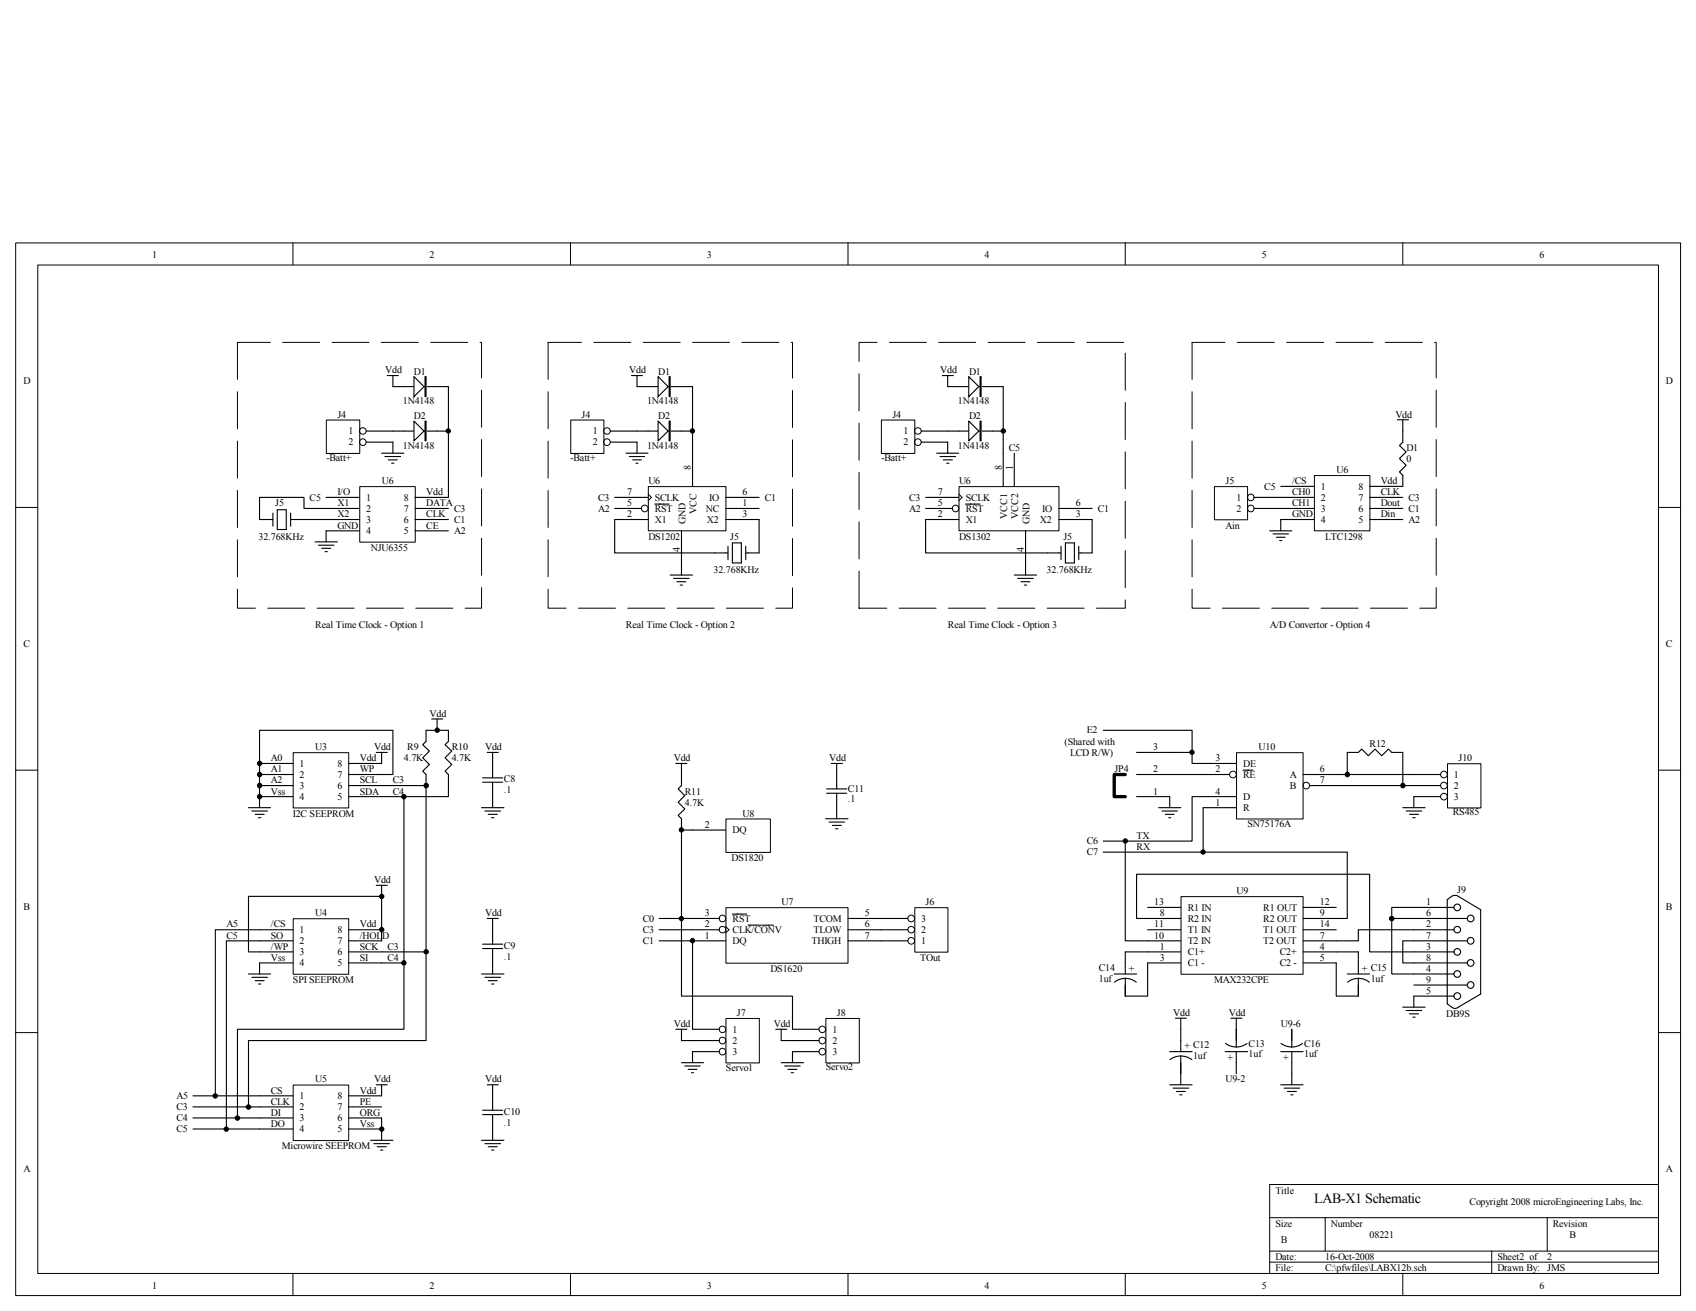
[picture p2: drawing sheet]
<svg xmlns="http://www.w3.org/2000/svg" width="279mm" height="216mm" viewBox="0 0 279 216" stroke-linecap="round" stroke-linejoin="round" font-family="sans-serif">
<g fill="none" stroke="#000" stroke-width=".16">
<path d="M48.3 40v3.6M94 40v3.6M139.7 40v3.6M185.4 40v3.6M231.1 40v3.6M2.6 40h274.3v173.4h-274.3zM6.2 43.6h267v166.1h-267zM2.5 83.6h3.7M273.2 83.6h3.6M2.5 126.8h3.7M273.2 126.8h3.6M2.5 170.1h3.7"/>
<path d="M273.2 170.1h3.6M273.2 195.1h-64v14.6M48.3 209.7v3.6M94 209.7v3.6M139.7 209.7v3.6M185.4 209.7v3.6M209.2 200.5h64M209.2 206h64M209.2 207.9h64M218.3 200.5v5.5M231.1 209.7v3.6M245.7 206v3.7"/>
<path d="M254.9 200.5v5.5"/>
</g>
<path d="M194.6 147.7h20.1v12.7h-20.1z" fill="#fff"/>
<path d="M194.6 147.7h20.1v12.7h-20.1z" fill="none" stroke="#000" stroke-width=".16"/>
<path d="M189.1 149.4h5.4M189.1 151.3h5.4M189.1 153.1h5.4M189.1 154.9h5.4M189.1 156.8h5.4M189.1 158.6h5.4M214.7 149.4h5.4M214.7 151.3h5.4M214.7 153.1h5.4M214.7 154.9h5.4M214.7 156.8h5.4M214.7 158.6h5.4" fill="none" stroke="#000" stroke-width=".18"/>
<path d="M203.8 124h10.9v10.9h-10.9z" fill="#fff"/>
<g fill="none" stroke="#000" stroke-width=".16">
<path d="M203.7 124h11v10.9h-11z"/>
<circle cx="203.1" cy="127.6" r=".55"/>
<circle cx="215.2" cy="129.4" r=".54"/>
</g>
<path d="M198.2 125.7h5.5M198.2 127.6h4.4M198.2 131.2h5.5M198.2 133h5.5M204.8 126.8h1.6M214.7 127.6h5.4M215.7 129.4h4.4" fill="none" stroke="#000" stroke-width=".18"/>
<path d="M238.5 125.8h5.5v7.3h-5.5z" fill="#fff"/>
<g fill="none" stroke="#000" stroke-width=".16">
<path d="M238.5 125.8h5.5v7.3h-5.5z"/>
<circle cx="237.9" cy="129.4" r=".55"/>
<circle cx="237.9" cy="131.2" r=".55"/>
<circle cx="237.9" cy="127.6" r=".55"/>
</g>
<g fill="none" stroke="#000" stroke-width=".18">
<path d="M181.7 120.3h14.7v3.6M181.7 138.5h3.7M187.2 123.9h9.2v1.8h1.8M187.2 127.6h11M187.2 131.2h5.5v1.8M190.9 133h3.6M191.4 133.6h2.6M192 134.1h1.4M192.5 134.7h.4M198.2 133v7.3h23.8v11h-1.9M198.2 131.2h-1.8v7.3h-11v16.4h3.7M220.1 127.6h17.2"/>
<path d="M220.1 129.4h17.2M222 127.6v-3.7h1.8l.5-.5 1.1 1.1 1.1-1.1 1.1 1.1 1.1-1.1 .6 .5h1.8v5.5M231.1 133h3.7M231.6 133.6h2.6M232.2 134.1h1.5M232.7 134.7h.4M237.3 131.2h-4.4v1.8M181.7 140.3h16.5M189.1 158.6v5.4h-3.7v-2.9M189.1 151.3h-1.9v-7.3h38.4v12.8h13.9M189.1 156.8h-3.7v3.6M220.1 158.6v5.4h3.7v-2.9"/>
<path d="M220.1 156.8h3.7v3.6M229.3 151.3h12.4M238.4 148.2a1.71 1.71 0 0 1 1.3-.8l.4 .1 3.8 2.3v13.9l-3.8 2.3-.4 .1a2.06 2.06 0 0 1-1.3-.8zM239.5 149.4h-10.2v11h10.2M239.5 153.1h-15.7v1.8h-3.7M241.7 154.9h-10.6v3.7h10.6M183.6 160.4h3.6M185.4 161.1l.8 .1 1 .6M185.4 161.1l-1.1 .2-.7 .5M192.7 173.2h3.7M192.7 178.6h3.7M193.3 179.2h2.5"/>
<path d="M193.6 167.7h1.9M193.8 179.7h1.5M194.5 173.9l.8 .1 1 .5M194.5 173.9l-1.1 .2-.7 .4M194.5 167.7v5.5M194.5 173.9v4.7M201.8 173.2h3.7M201.9 171.8l1 .5 .8 .1M202.8 167.7h1.8M203.7 167.7v4.7M203.7 173.2v3.6M205.4 171.8l-1 .5-.7 .1"/>
<path d="M211 173.2h3.7M211 178.6h3.7M211 171.8l1.1 .5 .7 .1M211.5 179.2h2.6M212.1 179.7h1.5M212.8 169.5v2.9M212.8 173.2v5.4M214.6 171.8l-1 .5-.8 .1M222 160.4h3.6M223.8 161.1l1.1 .2 .7 .5M223.8 161.1l-1.1 .2-.7 .5M231.1 165.9h3.7"/>
<path d="M231.6 166.4h2.6M232.2 167h1.5M232.7 167.5h.4M232.9 162.2h8.8M239.5 164h-6.6v1.9M194.4 180.3h.3M212.6 180.3h.4"/>
<circle cx="240.1" cy="156.8" r=".55"/>
<circle cx="240.1" cy="149.4" r=".55"/>
<circle cx="240.1" cy="153.1" r=".54"/>
<circle cx="242.3" cy="154.9" r=".55"/>
<circle cx="242.3" cy="151.3" r=".55"/>
<circle cx="242.3" cy="158.6" r=".55"/>
<circle cx="240.1" cy="164" r=".55"/>
<circle cx="240.1" cy="160.4" r=".55"/>
<circle cx="242.3" cy="162.2" r=".55"/>
</g>
<path d="M185.4 127.6h-1.8v3.6h1.8" fill="none" stroke="#000" stroke-width=".55"/>
<path d="M119.6 149.5h20.1v9.1h-20.1z" fill="#fff"/>
<g fill="none" stroke="#000" stroke-width=".16">
<path d="M119.5 152.6l.6 .5-.6 .5M119.6 149.5h20.1v9.1h-20.1z"/>
<circle cx="119" cy="151.3" r=".55"/>
<circle cx="119" cy="153.1" r=".54"/>
</g>
<path d="M114.1 151.3h4.4M114.1 153.1h4.4M114.1 154.9h5.4M120.6 150.5h2.4M123.2 152.4h2.2M125.6 152.4h1.8M139.7 151.3h5.5M139.7 153.1h5.5M139.7 154.9h5.5" fill="none" stroke="#000" stroke-width=".18"/>
<path d="M119.6 134.9h7.3v5.5h-7.3z" fill="#fff"/>
<path d="M119.6 134.9h7.3v5.5h-7.3z" fill="none" stroke="#000" stroke-width=".16"/>
<path d="M114.1 136.7h5.4" fill="none" stroke="#000" stroke-width=".18"/>
<path d="M158 80.2h16.5v7.2h-16.5z" fill="#fff"/>
<g fill="none" stroke="#000" stroke-width=".16">
<path d="M157.9 81.4l.6 .5-.6 .6M158 80.1h16.5v7.3h-16.5z"/>
<circle cx="157.4" cy="83.7" r=".54"/>
</g>
<g fill="none" stroke="#000" stroke-width=".18">
<path d="M156.1 63.7h9.2M165.3 74.6v5.5M167.1 74.6v5.5M152.5 85.6h5.4M152.5 83.7h4.4M152.5 81.9h5.4M159 83h2.5M169 87.4v5.5M172.6 91.1h2.2M174.4 85.6h5.5M174.4 83.7h5.5M174.8 90v2.2"/>
<path d="M175.5 89.4h1.5v3.3h-1.5zM177.7 91.1h2.2M177.7 90v2.2M136.2 130.6h3.3M136.2 129.9h3.3M137.8 127.6v2.3M137.8 130.6v2.4"/>
</g>
<path d="M161.5 62h.1v3.3h-.1z" fill-rule="evenodd" fill="#fff"/>
<path d="M161.5 62h.1v3.3h-.1z" fill="none" stroke="#000" stroke-width=".18"/>
<path d="M159.6 62l1.6 1.7-1.6 1.6z" fill="#fff"/>
<path d="M156.1 71h9.2M159.6 62l1.6 1.7-1.6 1.6z" fill="none" stroke="#000" stroke-width=".18"/>
<path d="M161.5 69.3h.1v3.3h-.1z" fill-rule="evenodd" fill="#fff"/>
<path d="M161.5 69.3h.1v3.3h-.1z" fill="none" stroke="#000" stroke-width=".18"/>
<path d="M159.6 69.3l1.6 1.7-1.6 1.6z" fill="#fff"/>
<path d="M159.6 69.3l1.6 1.7-1.6 1.6z" fill="none" stroke="#000" stroke-width=".18"/>
<path d="M150.7 149.5h5.5v7.3h-5.5z" fill="#fff"/>
<g fill="none" stroke="#000" stroke-width=".16">
<path d="M150.7 149.5h5.5v7.3h-5.5z"/>
<circle cx="150.1" cy="154.9" r=".55"/>
<circle cx="150.1" cy="151.3" r=".55"/>
<circle cx="150.1" cy="153.1" r=".54"/>
</g>
<path d="M70.2 120.3v1.8l-.6 .5 1.1 1.1-1.1 1.1 1.1 1.1-1.1 1.1 .6 .6v1.8M73.9 120.3v1.8l-.6 .5 1.1 1.1-1.1 1.1 1.1 1.1-1.1 1.1 .6 .6v1.8M112.3 127.6v1.8l-.6 .5 1.1 1.1-1.1 1.1 1.1 1.1-1.1 1.1 .6 .5v1.9M145.2 154.9h4.4M145.2 153.1h4.4M145.2 151.3h4.4" fill="none" stroke="#000" stroke-width=".18"/>
<path d="M119.6 167.8h5.5v7.2h-5.5z" fill="#fff"/>
<g fill="none" stroke="#000" stroke-width=".16">
<path d="M119.6 167.7h5.5v7.3h-5.5z"/>
<circle cx="119" cy="171.4" r=".55"/>
<circle cx="119" cy="173.2" r=".54"/>
<circle cx="119" cy="169.5" r=".54"/>
</g>
<path d="M114.1 169.5h4.4M114.1 171.4h4.4M114.1 173.2h4.4" fill="none" stroke="#000" stroke-width=".18"/>
<path d="M136.1 167.8h5.5v7.2h-5.5z" fill="#fff"/>
<g fill="none" stroke="#000" stroke-width=".16">
<path d="M136.1 167.7h5.5v7.3h-5.5z"/>
<circle cx="135.5" cy="171.4" r=".55"/>
<circle cx="135.5" cy="173.2" r=".55"/>
<circle cx="135.5" cy="169.5" r=".54"/>
</g>
<g fill="none" stroke="#000" stroke-width=".18">
<path d="M111.3 125.7h1.9M112.3 125.7v1.9M114.1 136.7h-1.8v27.3h18.3v5.5h4.3M136 134.8h3.7M136.6 135.4h2.5M136.9 125.7h1.9M137.1 135.9h1.5M137.7 136.5h.3M137.8 125.7v1.9M137.8 133v1.8M108.6 154.9h5.5v14.6M108.6 153.1h5.5"/>
<path d="M108.6 151.3h5.5M111.3 169.5h1.9M112.3 169.5v1.9h1.8M112.3 175h3.6M112.8 175.6h2.6M113.4 176.1h1.4M113.9 176.7h.4M114.1 173.2v1.8M127.8 169.5h1.8M128.7 169.5v1.9h6.2M128.7 175h3.7M129.2 175.6h2.6"/>
<path d="M129.8 176.1h1.5M130.3 176.7h.4M134.9 173.2h-4.3v1.8"/>
</g>
<path d="M145.2 69.2h5.5v5.5h-5.5z" fill="#fff"/>
<g fill="none" stroke="#000" stroke-width=".16">
<path d="M145.2 69.2h5.5v5.5h-5.5z"/>
<circle cx="151.2" cy="72.8" r=".55"/>
<circle cx="151.2" cy="71" r=".54"/>
</g>
<g fill="none" stroke="#000" stroke-width=".18">
<path d="M151.8 71h4.3M151.8 72.8h4.3v1.8M154.3 74.6h3.6M154.9 75.2h2.5M155.2 61.8h1.9M155.4 75.7h1.5M156 76.3h.3M156.1 61.8v1.9M165.3 63.7v10.9M152.5 85.6v5.5h20.1M167.1 94.7h3.7M167.6 95.3h2.6"/>
<path d="M168.2 95.8h1.5M168.7 96.4h.4M169 92.9v1.8M179.9 85.6v5.5"/>
</g>
<path d="M48.3 151.3h9.1v9.1h-9.1z" fill="#fff"/>
<path d="M48.3 151.3h9.1v9.1h-9.1z" fill="none" stroke="#000" stroke-width=".16"/>
<path d="M42.8 153.1h5.5M42.8 154.9h5.5M42.8 156.8h5.5M42.8 158.6h5.5M57.4 153.1h5.5M57.4 154.9h5.5M57.4 156.8h5.5M57.4 158.6h5.5" fill="none" stroke="#000" stroke-width=".18"/>
<path d="M48.3 178.7h9.1v9.1h-9.1z" fill="#fff"/>
<path d="M48.3 178.7h9.1v9.1h-9.1z" fill="none" stroke="#000" stroke-width=".16"/>
<path d="M42.8 180.5h5.5M42.8 182.3h5.5M42.8 184.1h5.5M42.8 185.9h5.5M57.4 180.5h5.5M57.4 182.3h5.5M57.4 184.1h5.5M57.4 185.9h5.5" fill="none" stroke="#000" stroke-width=".18"/>
<path d="M48.3 124h9.1v9.1h-9.1z" fill="#fff"/>
<path d="M48.3 124h9.1v9.1h-9.1z" fill="none" stroke="#000" stroke-width=".16"/>
<g fill="none" stroke="#000" stroke-width=".18">
<path d="M71.1 118.4h1.8M72 118.4v1.9M40.9 133h3.7M41.5 133.6h2.6M42 134.1h1.5M42.6 134.7h.4M42.8 125.7v-5.4h21.9v7.3h-7.3M42.8 125.7h5.5M42.8 127.6h5.5M42.8 129.4h5.5M42.8 131.2h5.5M42.8 125.7v7.3"/>
<path d="M57.4 131.2h9.1v38.3h-27.4v14.6h3.7M57.4 129.4h12.8v42h-29.3v10.9h1.9M62 123.9h1.8M62.9 123.9v1.8h-5.5M70.2 120.3h3.7M73.9 129.4v1.8h-7.4M42.8 154.9h-5.5v31h5.5M42.8 153.1h-7.3v27.4h7.3M42.8 158.6v1.8M62 145.8h1.8M62.9 154.9v-7.3h-22v9.2h1.9M62.9 145.8v1.8"/>
<path d="M62.9 158.6h3.6M62.9 156.8h7.3M40.9 160.4h3.7M41.5 161h2.6M42 161.5h1.5M42.6 162.1h.4M62 178.6h1.8M62.9 178.6v1.9M31.8 180.5h3.7M31.8 182.3h9.1M31.8 184.1h7.3M31.8 185.9h5.5"/>
<path d="M61 187.8h3.7M61.6 188.3h2.6M62.1 188.8h1.5M62.7 189.4h.4M62.9 184.1v3.7"/>
</g>
<path d="M216.6 78.4h9.1v9h-9.1z" fill="#fff"/>
<path d="M216.5 78.3h9.2v9.1h-9.2z" fill="none" stroke="#000" stroke-width=".16"/>
<path d="M211 80.1h5.5M211 81.9h5.5M211 83.7h5.5M211 85.6h5.5M225.6 80.1h5.5M225.6 81.9h5.5M225.6 83.7h5.5M225.6 85.6h5.5" fill="none" stroke="#000" stroke-width=".18"/>
<path d="M200.1 80.2h5.4v5.4h-5.4z" fill="#fff"/>
<g fill="none" stroke="#000" stroke-width=".16">
<path d="M200.1 80.1h5.4v5.5h-5.4z"/>
<circle cx="206" cy="81.9" r=".54"/>
<circle cx="206" cy="83.7" r=".54"/>
</g>
<path d="M230.2 69.1h1.8M231.1 69.1v3.7l-.6 .6 1.1 1-1.1 1.1 1.1 1.1-1.1 1.1 .6 .6v1.8M206.6 81.9h4.4M206.6 83.7h4.4M209.2 87.4h3.6M209.7 87.9h2.6M210.3 88.5h1.4M210.8 89h.4M211 85.6v1.8" fill="none" stroke="#000" stroke-width=".18"/>
<path d="M106.8 80.2h12.8v7.2h-12.8z" fill="#fff"/>
<g fill="none" stroke="#000" stroke-width=".16">
<path d="M106.8 81.4l.5 .5-.5 .6M106.8 80.1h12.8v7.3h-12.8z"/>
<circle cx="106.2" cy="83.7" r=".55"/>
</g>
<g fill="none" stroke="#000" stroke-width=".18">
<path d="M64.7 63.7h9.2M114.1 74.6v5.5M42.8 85.6h2.2M45 84.5v2.2M45.7 83.9h1.5v3.3h-1.5zM47.9 85.6h2.2M47.9 84.5v2.2M101.3 83.7h4.4M101.3 85.6h5.5M101.3 81.9h5.5M107.9 83h2.3M112.3 87.4v5.5"/>
<path d="M119.5 83.7h5.6M119.5 85.6h5.6M119.5 81.9h5.6"/>
</g>
<path d="M70 62h.2v3.3h-.2z" fill-rule="evenodd" fill="#fff"/>
<path d="M70 62h.2v3.3h-.2z" fill="none" stroke="#000" stroke-width=".18"/>
<path d="M68.2 62l1.6 1.7-1.6 1.6z" fill="#fff"/>
<path d="M64.7 71h9.2M68.2 62l1.6 1.7-1.6 1.6z" fill="none" stroke="#000" stroke-width=".18"/>
<path d="M70 69.3h.2v3.3h-.2z" fill-rule="evenodd" fill="#fff"/>
<path d="M70 69.3h.2v3.3h-.2z" fill="none" stroke="#000" stroke-width=".18"/>
<path d="M68.2 69.3l1.6 1.7-1.6 1.6z" fill="#fff"/>
<path d="M68.2 69.3l1.6 1.7-1.6 1.6z" fill="none" stroke="#000" stroke-width=".18"/>
<path d="M53.8 69.2h5.5v5.5h-5.5z" fill="#fff"/>
<g fill="none" stroke="#000" stroke-width=".16">
<path d="M53.8 69.2h5.5v5.5h-5.5z"/>
<circle cx="59.8" cy="72.8" r=".55"/>
<circle cx="59.8" cy="71" r=".54"/>
</g>
<g fill="none" stroke="#000" stroke-width=".18">
<path d="M60.3 71h4.4M60.3 72.8h4.4v1.8M62.9 74.6h3.6M63.4 75.2h2.6M63.8 61.8h1.8M64 75.7h1.4M64.5 76.3h.4M64.7 61.8v1.9M73.9 63.7v18.2M104.9 63.7h9.2M50.1 85.6h3.6M51.9 89.2h3.7"/>
<path d="M52.5 89.8h2.5M53 90.3h1.5M53.6 90.8h.3M53.7 83.7h-3.6v-1.8h-7.3v3.7M53.7 87.4v1.8M117.7 91.1h2.2M119.9 90v2.2M120.6 89.4h1.5v3.3h-1.5zM122.9 91.1h2.2M122.9 90v2.2"/>
</g>
<path d="M110.2 62h.2v3.3h-.2z" fill-rule="evenodd" fill="#fff"/>
<path d="M110.2 62h.2v3.3h-.2z" fill="none" stroke="#000" stroke-width=".18"/>
<path d="M108.4 62l1.7 1.7-1.7 1.6z" fill="#fff"/>
<path d="M104.9 71h9.2M108.4 62l1.7 1.7-1.7 1.6z" fill="none" stroke="#000" stroke-width=".18"/>
<path d="M110.2 69.3h.2v3.3h-.2z" fill-rule="evenodd" fill="#fff"/>
<path d="M110.2 69.3h.2v3.3h-.2z" fill="none" stroke="#000" stroke-width=".18"/>
<path d="M108.4 69.3l1.7 1.7-1.7 1.6z" fill="#fff"/>
<path d="M108.4 69.3l1.7 1.7-1.7 1.6z" fill="none" stroke="#000" stroke-width=".18"/>
<path d="M94.1 69.2h5.4v5.5h-5.4z" fill="#fff"/>
<g fill="none" stroke="#000" stroke-width=".16">
<path d="M94 69.2h5.5v5.5h-5.5z"/>
<circle cx="100" cy="72.8" r=".55"/>
<circle cx="100" cy="71" r=".54"/>
</g>
<g fill="none" stroke="#000" stroke-width=".18">
<path d="M100.5 71h4.4M100.5 72.8h4.4v1.8M103.1 74.6h3.7M103.7 75.2h2.5M104 61.8h1.8M104.2 75.7h1.5M104.8 76.3h.3M104.9 61.8v1.9M114.1 63.7v10.9M101.3 85.6v5.5h16.4M110.4 94.7h3.7M111 95.3h2.5"/>
<path d="M111.5 95.8h1.5M112.1 96.4h.3M112.3 92.9v1.8M125.1 85.6v5.5"/>
</g>
<path d="M39.1 56.4v43.8h40.2v-43.8h-40.2M90.3 56.4v43.8h40.3v-43.8h-40.3M196.4 56.4v43.8h40.2v-43.8h-40.2M141.5 100.2v-43.8h43.9v43.8h-43.9" fill="none" stroke="#000" stroke-width=".16" stroke-dasharray="6.1 2"/>
<path d="M59.3 80.2h9.1v9.1h-9.1z" fill="#fff"/>
<g fill="none" stroke="#000" stroke-width=".16">
<path d="M59.3 80.1h9.1v9.2h-9.1z"/>
<circle cx="73.9" cy="71" r=".36"/>
<circle cx="114.1" cy="71" r=".36"/>
<circle cx="165.3" cy="71" r=".37"/>
<circle cx="42.8" cy="127.6" r=".38"/>
<circle cx="42.8" cy="129.4" r=".38"/>
<circle cx="42.8" cy="131.2" r=".37"/>
<circle cx="42.8" cy="125.7" r=".37"/>
<circle cx="66.5" cy="131.2" r=".36"/>
<circle cx="70.2" cy="129.4" r=".38"/>
<circle cx="72" cy="120.2" r=".36"/>
<circle cx="112.3" cy="136.7" r=".36"/>
<circle cx="185.4" cy="138.5" r=".36"/>
<circle cx="196.4" cy="123.9" r=".36"/>
<circle cx="222" cy="127.6" r=".38"/>
<circle cx="231.1" cy="129.4" r=".38"/>
<circle cx="62.9" cy="147.6" r=".36"/>
<circle cx="62.9" cy="153.1" r=".36"/>
<circle cx="66.5" cy="158.6" r=".36"/>
<circle cx="70.2" cy="156.7" r=".37"/>
<circle cx="112.3" cy="151.3" r=".36"/>
<circle cx="114.1" cy="154.9" r=".36"/>
<circle cx="198.2" cy="140.3" r=".36"/>
<circle cx="229.3" cy="151.3" r=".37"/>
<circle cx="35.5" cy="180.5" r=".36"/>
<circle cx="37.3" cy="185.9" r=".36"/>
<circle cx="39.1" cy="184.1" r=".37"/>
<circle cx="40.9" cy="182.3" r=".37"/>
<circle cx="62.9" cy="185.9" r=".36"/>
</g>
<g fill="none" stroke="#000" stroke-width=".18">
<path d="M53.7 81.9h5.5M53.7 83.7h5.5M53.7 85.6h5.5M53.7 87.4h5.5M68.4 81.9h5.5M68.4 83.7h5.5M68.4 85.6h5.5M68.4 87.4h5.5M79.3 133h3.7M79.5 128.8h3.3M79.5 128.1h3.3M79.9 133.6h2.6"/>
<path d="M80.3 123.9h1.8M80.4 134.1h1.5M81 134.7h.4M81.2 123.9v4.2M81.2 128.8v4.2M79.5 156.2h3.3M79.5 155.5h3.3M80.3 151.3h1.8M81.2 151.3v4.2M81.2 156.2v4.2M79.3 160.4h3.7M79.9 161h2.6"/>
<path d="M80.3 178.6h1.8M80.4 161.5h1.5M81 162.1h.4M81.2 178.6v4.2M79.3 187.8h3.7M79.5 183.6h3.3M79.5 182.8h3.3M79.9 188.3h2.6M80.4 188.8h1.5M81 189.4h.4M81.2 183.6v4.2"/>
</g>
<g fill="#000">
<circle cx="73.9" cy="71" r=".36"/>
<circle cx="114.1" cy="71" r=".36"/>
<circle cx="165.3" cy="71" r=".37"/>
<circle cx="42.8" cy="127.6" r=".38"/>
<circle cx="42.8" cy="129.4" r=".38"/>
<circle cx="42.8" cy="131.2" r=".37"/>
<circle cx="42.8" cy="125.7" r=".37"/>
<circle cx="66.5" cy="131.2" r=".36"/>
<circle cx="70.2" cy="129.4" r=".38"/>
<circle cx="72" cy="120.2" r=".36"/>
<circle cx="112.3" cy="136.7" r=".36"/>
<circle cx="185.4" cy="138.5" r=".36"/>
<circle cx="196.4" cy="123.9" r=".36"/>
<circle cx="222" cy="127.6" r=".38"/>
<circle cx="231.1" cy="129.4" r=".38"/>
<circle cx="62.9" cy="147.6" r=".36"/>
<circle cx="62.9" cy="153.1" r=".36"/>
<circle cx="66.5" cy="158.6" r=".36"/>
<circle cx="70.2" cy="156.7" r=".37"/>
<circle cx="112.3" cy="151.3" r=".36"/>
<circle cx="114.1" cy="154.9" r=".36"/>
<circle cx="198.2" cy="140.3" r=".36"/>
<circle cx="229.3" cy="151.3" r=".37"/>
<circle cx="35.5" cy="180.5" r=".36"/>
<circle cx="37.3" cy="185.9" r=".36"/>
<circle cx="39.1" cy="184.1" r=".37"/>
<circle cx="40.9" cy="182.3" r=".37"/>
<circle cx="62.9" cy="185.9" r=".36"/>
</g>
<text font-size="2.3" x="216.5" y="198.2">LAB-X1 Schematic</text>
<g font-size="1.6">
<text x="25.1" y="42.5">1</text>
<text x="70.8" y="42.5">2</text>
<text x="116.5" y="42.5">3</text>
<text x="162.2" y="42.5">4</text>
<text x="207.9" y="42.5">5</text>
<text x="253.6" y="42.5">6</text>
<text x="3.9" y="63.3">D</text>
<text x="63.5" y="61.5">Vdd</text>
<text x="68.2" y="61.7">D1</text>
<text x="103.7" y="61.5">Vdd</text>
<text x="108.4" y="61.7">D1</text>
<text x="154.9" y="61.5">Vdd</text>
<text x="159.6" y="61.7">D1</text>
<text x="274.4" y="63.3">D</text>
<text x="55.6" y="68.8">J4</text>
<text x="57.4" y="71.5">1</text>
<text x="66.4" y="66.6">1N4148</text>
<text x="68.2" y="69">D2</text>
<text x="95.8" y="68.8">J4</text>
<text x="97.7" y="71.5">1</text>
<text x="106.6" y="66.6">1N4148</text>
<text x="108.4" y="69">D2</text>
<text x="147" y="68.8">J4</text>
<text x="148.8" y="71.5">1</text>
<text x="157.8" y="66.6">1N4148</text>
<text x="159.6" y="69">D2</text>
<text x="229.9" y="68.8">Vdd</text>
<text x="53.8" y="75.9">-Batt+</text>
<text x="57.4" y="73.4">2</text>
<text x="66.4" y="73.9">1N4148</text>
<text x="94" y="75.9">-Batt+</text>
<text x="97.7" y="73.4">2</text>
<text x="106.6" y="73.9">1N4148</text>
<text x="113.8" y="77.4" transform="rotate(-90 113.8 77.4)">8</text>
<text x="145.2" y="75.9">-Batt+</text>
<text x="148.8" y="73.4">2</text>
<text x="157.8" y="73.9">1N4148</text>
<text x="165" y="77.4" transform="rotate(-90 165 77.4)">8</text>
<text x="166.2" y="74.3">C5</text>
<text x="166.8" y="77.4" transform="rotate(-90 166.8 77.4)">1</text>
<text x="220.2" y="77.9">U6</text>
<text x="231.7" y="74.3">D1</text>
<text x="231.7" y="76.1">0</text>
<text x="45.3" y="83.4">J5</text>
<text x="51" y="82.5">C5</text>
<text x="55.6" y="81.6">I/O</text>
<text x="55.6" y="83.4">X1</text>
<text x="60.3" y="82.5">1</text>
<text x="62.9" y="79.7">U6</text>
<text x="66.5" y="82.5">8</text>
<text x="70.2" y="83.4">DATA</text>
<text x="70.2" y="81.6">Vdd</text>
<text x="98.6" y="82.5">C3</text>
<text x="103.3" y="83.4">5</text>
<text x="103.3" y="81.6">7</text>
<text x="106.8" y="79.7">U6</text>
<text x="107.9" y="82.5">SCLK</text>
<text x="116.8" y="82.5">IO</text>
<text x="122.3" y="81.6">6</text>
<text x="122.3" y="83.4">1</text>
<text x="126" y="82.5">C1</text>
<text x="149.8" y="82.5">C3</text>
<text x="154.5" y="83.4">5</text>
<text x="154.5" y="81.6">7</text>
<text x="158" y="79.7">U6</text>
<text x="159.1" y="82.5">SCLK</text>
<text x="177.2" y="83.4">6</text>
<text x="201.9" y="79.7">J5</text>
<text x="203.7" y="82.5">1</text>
<text x="208.3" y="80.6">C5</text>
<text x="212.9" y="79.7">/CS</text>
<text x="212.9" y="81.6">CH0</text>
<text x="212.9" y="83.4">CH1</text>
<text x="217.6" y="80.6">1</text>
<text x="217.6" y="82.5">2</text>
<text x="223.8" y="82.5">7</text>
<text x="223.8" y="80.6">8</text>
<text x="227.5" y="83.4">Dout</text>
<text x="227.5" y="81.6">CLK</text>
<text x="227.5" y="79.7">Vdd</text>
<text x="232" y="82.5">C3</text>
<text x="42.6" y="88.9">32.768KHz</text>
<text x="55.6" y="85.2">X2</text>
<text x="55.6" y="87">GND</text>
<text x="60.3" y="84.3">2</text>
<text x="60.3" y="86.1">3</text>
<text x="60.3" y="87.9">4</text>
<text x="66.5" y="87.9">5</text>
<text x="66.5" y="86.1">6</text>
<text x="66.5" y="84.3">7</text>
<text x="70.2" y="87">CE</text>
<text x="70.2" y="85.2">CLK</text>
<text x="74.8" y="87.9">A2</text>
<text x="74.8" y="84.3">C3</text>
<text x="74.8" y="86.1">C1</text>
<text x="98.6" y="84.3">A2</text>
<text x="103.3" y="85.2">2</text>
<text x="106.8" y="88.9">DS1202</text>
<text x="107.9" y="86.1">X1</text>
<text x="107.9" y="84.3">RST</text>
<text x="112.9" y="86.3" transform="rotate(-90 112.9 86.3)">GND</text>
<text x="114.7" y="84.7" transform="rotate(-90 114.7 84.7)">VCC</text>
<text x="116.3" y="84.3">NC</text>
<text x="116.5" y="86.1">X2</text>
<text x="120.3" y="88.9">J5</text>
<text x="122.3" y="85.2">3</text>
<text x="149.8" y="84.3">A2</text>
<text x="154.5" y="85.2">2</text>
<text x="158" y="88.9">DS1302</text>
<text x="159.1" y="86.1">X1</text>
<text x="159.1" y="84.3">RST</text>
<text x="165.9" y="85.4" transform="rotate(-90 165.9 85.4)">VCC1</text>
<text x="167.7" y="85.4" transform="rotate(-90 167.7 85.4)">VCC2</text>
<text x="169.6" y="86.3" transform="rotate(-90 169.6 86.3)">GND</text>
<text x="171.3" y="86.1">X2</text>
<text x="171.7" y="84.3">IO</text>
<text x="175.2" y="88.9">J5</text>
<text x="177.2" y="85.2">3</text>
<text x="180.8" y="84.3">C1</text>
<text x="201.9" y="87">Ain</text>
<text x="203.7" y="84.3">2</text>
<text x="212.9" y="85.2">GND</text>
<text x="217.6" y="84.3">3</text>
<text x="217.6" y="86.1">4</text>
<text x="218.3" y="88.9">LTC1298</text>
<text x="223.8" y="86.1">5</text>
<text x="223.8" y="84.3">6</text>
<text x="227.5" y="85.2">Din</text>
<text x="232" y="84.3">C1</text>
<text x="232" y="86.1">A2</text>
<text x="61.1" y="90.7">NJU6355</text>
<text x="112" y="90.9" transform="rotate(-90 112 90.9)">4</text>
<text x="117.6" y="94.3">32.768KHz</text>
<text x="168.7" y="90.9" transform="rotate(-90 168.7 90.9)">4</text>
<text x="172.4" y="94.3">32.768KHz</text>
<text x="3.9" y="106.6">C</text>
<text x="51.9" y="103.5">Real Time Clock - Option 1</text>
<text x="103.1" y="103.5">Real Time Clock - Option 2</text>
<text x="156.2" y="103.5">Real Time Clock - Option 3</text>
<text x="209.2" y="103.5">A/D Convertor - Option 4</text>
<text x="274.4" y="106.6">C</text>
<text x="70.8" y="118.1">Vdd</text>
<text x="44.6" y="125.3">A0</text>
<text x="51.9" y="123.5">U3</text>
<text x="59.3" y="125.3">Vdd</text>
<text x="61.6" y="123.5">Vdd</text>
<text x="66.5" y="125.3">4.7K</text>
<text x="67.1" y="123.5">R9</text>
<text x="74.4" y="123.5">R10</text>
<text x="74.4" y="125.3">4.7K</text>
<text x="79.9" y="123.5">Vdd</text>
<text x="111" y="125.3">Vdd</text>
<text x="136.6" y="125.3">Vdd</text>
<text x="175.3" y="122.6">(Shared with</text>
<text x="176.3" y="124.5">LCD R/W)</text>
<text x="179" y="120.8">E2</text>
<text x="190" y="123.5">3</text>
<text x="200.2" y="125.3">3</text>
<text x="207.3" y="123.5">U10</text>
<text x="225.6" y="123">R12</text>
<text x="240.3" y="125.3">J10</text>
<text x="44.6" y="127.2">A1</text>
<text x="44.6" y="129">A2</text>
<text x="44.6" y="130.9">Vss</text>
<text x="49.4" y="126.3">1</text>
<text x="49.4" y="128.1">2</text>
<text x="49.4" y="129.9">3</text>
<text x="49.4" y="131.7">4</text>
<text x="55.6" y="131.7">5</text>
<text x="55.6" y="129.9">6</text>
<text x="55.6" y="128.1">7</text>
<text x="55.6" y="126.3">8</text>
<text x="59.3" y="127.2">WP</text>
<text x="59.3" y="129">SCL</text>
<text x="59.3" y="130.9">SDA</text>
<text x="64.7" y="129">C3</text>
<text x="64.7" y="130.9">C4</text>
<text x="83" y="128.8">C8</text>
<text x="83" y="130.6">.1</text>
<text x="112.8" y="130.9">R11</text>
<text x="139.7" y="130.5">C11</text>
<text x="183.6" y="127.2">JP4</text>
<text x="190" y="130.9">1</text>
<text x="190" y="127.2">2</text>
<text x="200.2" y="127.2">2</text>
<text x="200.2" y="130.9">4</text>
<text x="204.8" y="126.3">DE</text>
<text x="204.8" y="128.1">RE</text>
<text x="204.8" y="131.7">D</text>
<text x="212.5" y="128.1">A</text>
<text x="212.5" y="129.9">B</text>
<text x="217.4" y="127.2">6</text>
<text x="217.4" y="129">7</text>
<text x="239.5" y="128.1">1</text>
<text x="239.5" y="129.9">2</text>
<text x="239.5" y="131.7">3</text>
<text x="48.3" y="134.5">I2C SEEPROM</text>
<text x="112.8" y="132.7">4.7K</text>
<text x="116.1" y="136.3">2</text>
<text x="120.7" y="137.2">DQ</text>
<text x="122.3" y="134.5">U8</text>
<text x="139.7" y="132.1">.1</text>
<text x="200.2" y="132.7">1</text>
<text x="204.8" y="133.6">R</text>
<text x="205.5" y="136.1">SN75176A</text>
<text x="239.4" y="134.3">RS485</text>
<text x="120.5" y="141.8">DS1820</text>
<text x="179" y="139.1">C6</text>
<text x="179" y="140.9">C7</text>
<text x="187.2" y="138.1">TX</text>
<text x="187.2" y="140">RX</text>
<text x="3.9" y="149.8">B</text>
<text x="61.6" y="145.4">Vdd</text>
<text x="128.7" y="149.1">U7</text>
<text x="152.5" y="149.1">J6</text>
<text x="190.2" y="149.1">13</text>
<text x="195.7" y="150">R1 IN</text>
<text x="203.7" y="147.3">U9</text>
<text x="208.1" y="150">R1 OUT</text>
<text x="217.4" y="149.1">12</text>
<text x="234.9" y="149.1">1</text>
<text x="240.1" y="147.1">J9</text>
<text x="274.4" y="149.8">B</text>
<text x="37.3" y="152.7">A5</text>
<text x="37.3" y="154.6">C5</text>
<text x="44.6" y="152.7">/CS</text>
<text x="44.6" y="154.6">SO</text>
<text x="49.4" y="153.6">1</text>
<text x="49.4" y="155.5">2</text>
<text x="51.9" y="150.9">U4</text>
<text x="55.6" y="155.5">7</text>
<text x="55.6" y="153.6">8</text>
<text x="59.3" y="152.7">Vdd</text>
<text x="59.3" y="154.6">/HOLD</text>
<text x="79.9" y="150.9">Vdd</text>
<text x="105.9" y="155.5">C1</text>
<text x="105.9" y="153.6">C3</text>
<text x="105.9" y="151.8">C0</text>
<text x="116.1" y="150.9">3</text>
<text x="116.1" y="152.7">2</text>
<text x="116.1" y="154.6">1</text>
<text x="120.7" y="151.8">RST</text>
<text x="120.7" y="153.6">CLK/CONV</text>
<text x="120.7" y="155.5">DQ</text>
<text x="133.7" y="155.5">THIGH</text>
<text x="134" y="151.8">TCOM</text>
<text x="134" y="153.6">TLOW</text>
<text x="142.5" y="150.9">5</text>
<text x="142.5" y="152.7">6</text>
<text x="142.5" y="154.6">7</text>
<text x="151.8" y="155.5">1</text>
<text x="151.8" y="153.6">2</text>
<text x="151.8" y="151.8">3</text>
<text x="190.2" y="152.7">11</text>
<text x="190.2" y="154.6">10</text>
<text x="191.1" y="150.9">8</text>
<text x="195.7" y="151.8">R2 IN</text>
<text x="195.7" y="153.6">T1 IN</text>
<text x="195.7" y="155.5">T2 IN</text>
<text x="208.1" y="151.8">R2 OUT</text>
<text x="208.1" y="153.6">T1 OUT</text>
<text x="208.1" y="155.5">T2 OUT</text>
<text x="217.4" y="150.9">9</text>
<text x="217.4" y="152.7">14</text>
<text x="217.4" y="154.6">7</text>
<text x="234.9" y="150.9">6</text>
<text x="234.9" y="152.7">2</text>
<text x="234.9" y="154.6">7</text>
<text x="44.6" y="156.4">/WP</text>
<text x="44.6" y="158.2">Vss</text>
<text x="48.3" y="161.8">SPI SEEPROM</text>
<text x="49.4" y="157.3">3</text>
<text x="49.4" y="159.1">4</text>
<text x="55.6" y="159.1">5</text>
<text x="55.6" y="157.3">6</text>
<text x="59.3" y="156.4">SCK</text>
<text x="59.3" y="158.2">SI</text>
<text x="63.8" y="156.4">C3</text>
<text x="63.8" y="158.2">C4</text>
<text x="83" y="156.2">C9</text>
<text x="83" y="158">.1</text>
<text x="126.9" y="160">DS1620</text>
<text x="151.6" y="158.2">TOut</text>
<text x="181" y="159.9">C14</text>
<text x="181" y="161.7">1uf</text>
<text x="186" y="160">+</text>
<text x="191.1" y="156.4">1</text>
<text x="191.1" y="158.2">3</text>
<text x="195.7" y="157.3">C1+</text>
<text x="195.7" y="159.1">C1 -</text>
<text x="200" y="161.8">MAX232CPE</text>
<text x="210.8" y="157.3">C2+</text>
<text x="210.8" y="159.1">C2 -</text>
<text x="217.4" y="156.4">4</text>
<text x="217.4" y="158.2">5</text>
<text x="224.4" y="160">+ C15</text>
<text x="225.8" y="161.7">1uf</text>
<text x="234.9" y="156.4">3</text>
<text x="234.9" y="158.2">8</text>
<text x="234.9" y="160">4</text>
<text x="234.9" y="161.8">9</text>
<text x="121.4" y="167.3">J7</text>
<text x="137.9" y="167.3">J8</text>
<text x="193.3" y="167.3">Vdd</text>
<text x="202.4" y="167.3">Vdd</text>
<text x="234.9" y="163.7">5</text>
<text x="238.3" y="167.5">DB9S</text>
<text x="111" y="169.2">Vdd</text>
<text x="120.7" y="170.1">1</text>
<text x="120.7" y="171.9">2</text>
<text x="120.7" y="173.7">3</text>
<text x="127.5" y="169.2">Vdd</text>
<text x="137.2" y="170.1">1</text>
<text x="137.2" y="171.9">2</text>
<text x="137.2" y="173.7">3</text>
<text x="195.1" y="172.8">+ C12</text>
<text x="203.2" y="173.5" transform="rotate(180 203.2 173.5)">+</text>
<text x="205.7" y="172.4">C13</text>
<text x="211" y="169.2">U9-6</text>
<text x="212.3" y="173.5" transform="rotate(180 212.3 173.5)">+</text>
<text x="214.8" y="172.4">C16</text>
<text x="51.9" y="178.3">U5</text>
<text x="61.6" y="178.3">Vdd</text>
<text x="79.9" y="178.3">Vdd</text>
<text x="119.6" y="176.4">Servo1</text>
<text x="136.1" y="176.3">Servo2</text>
<text x="196.6" y="174.5">1uf</text>
<text x="201.9" y="178.3">U9-2</text>
<text x="205.7" y="174.1">1uf</text>
<text x="214.8" y="174.1">1uf</text>
<text x="29.1" y="181">A5</text>
<text x="29.1" y="182.8">C3</text>
<text x="29.1" y="184.7">C4</text>
<text x="44.6" y="180.1">CS</text>
<text x="44.6" y="181.9">CLK</text>
<text x="44.6" y="183.8">DI</text>
<text x="44.6" y="185.6">DO</text>
<text x="49.4" y="181">1</text>
<text x="49.4" y="182.8">2</text>
<text x="49.4" y="184.7">3</text>
<text x="55.6" y="184.7">6</text>
<text x="55.6" y="182.8">7</text>
<text x="55.6" y="181">8</text>
<text x="59.3" y="180.1">Vdd</text>
<text x="59.3" y="181.9">PE</text>
<text x="59.3" y="183.8">ORG</text>
<text x="59.3" y="185.6">Vss</text>
<text x="83" y="183.6">C10</text>
<text x="83" y="185.4">.1</text>
<text x="29.1" y="186.5">C5</text>
<text x="46.4" y="189.2">Microwire SEEPROM</text>
<text x="49.4" y="186.5">4</text>
<text x="55.6" y="186.5">5</text>
<text x="3.9" y="193.1">A</text>
<text x="210.1" y="196.6">Title</text>
<text x="274.4" y="193.1">A</text>
<text x="210.1" y="202">Size</text>
<text x="219.2" y="202">Number</text>
<text x="225.6" y="203.8">08221</text>
<text x="242.1" y="198.4">Copyright 2008 microEngineering Labs, Inc.</text>
<text x="255.8" y="202">Revision</text>
<text x="258.6" y="203.8">B</text>
<text x="210.1" y="207.5">Date:</text>
<text x="210.1" y="209.3">File:</text>
<text x="211" y="204.8">B</text>
<text x="218.3" y="207.5">16-Oct-2008</text>
<text x="218.3" y="209.3">C:\pfwfiles\LABX12b.sch</text>
<text x="246.7" y="207.5">Sheet2 of</text>
<text x="246.7" y="209.3">Drawn By:</text>
<text x="254.9" y="207.5">2</text>
<text x="254.9" y="209.3">JMS</text>
<text x="25.1" y="212.2">1</text>
<text x="70.8" y="212.2">2</text>
<text x="116.5" y="212.2">3</text>
<text x="162.2" y="212.2">4</text>
<text x="207.9" y="212.2">5</text>
<text x="253.6" y="212.2">6</text>
</g>
</svg>
